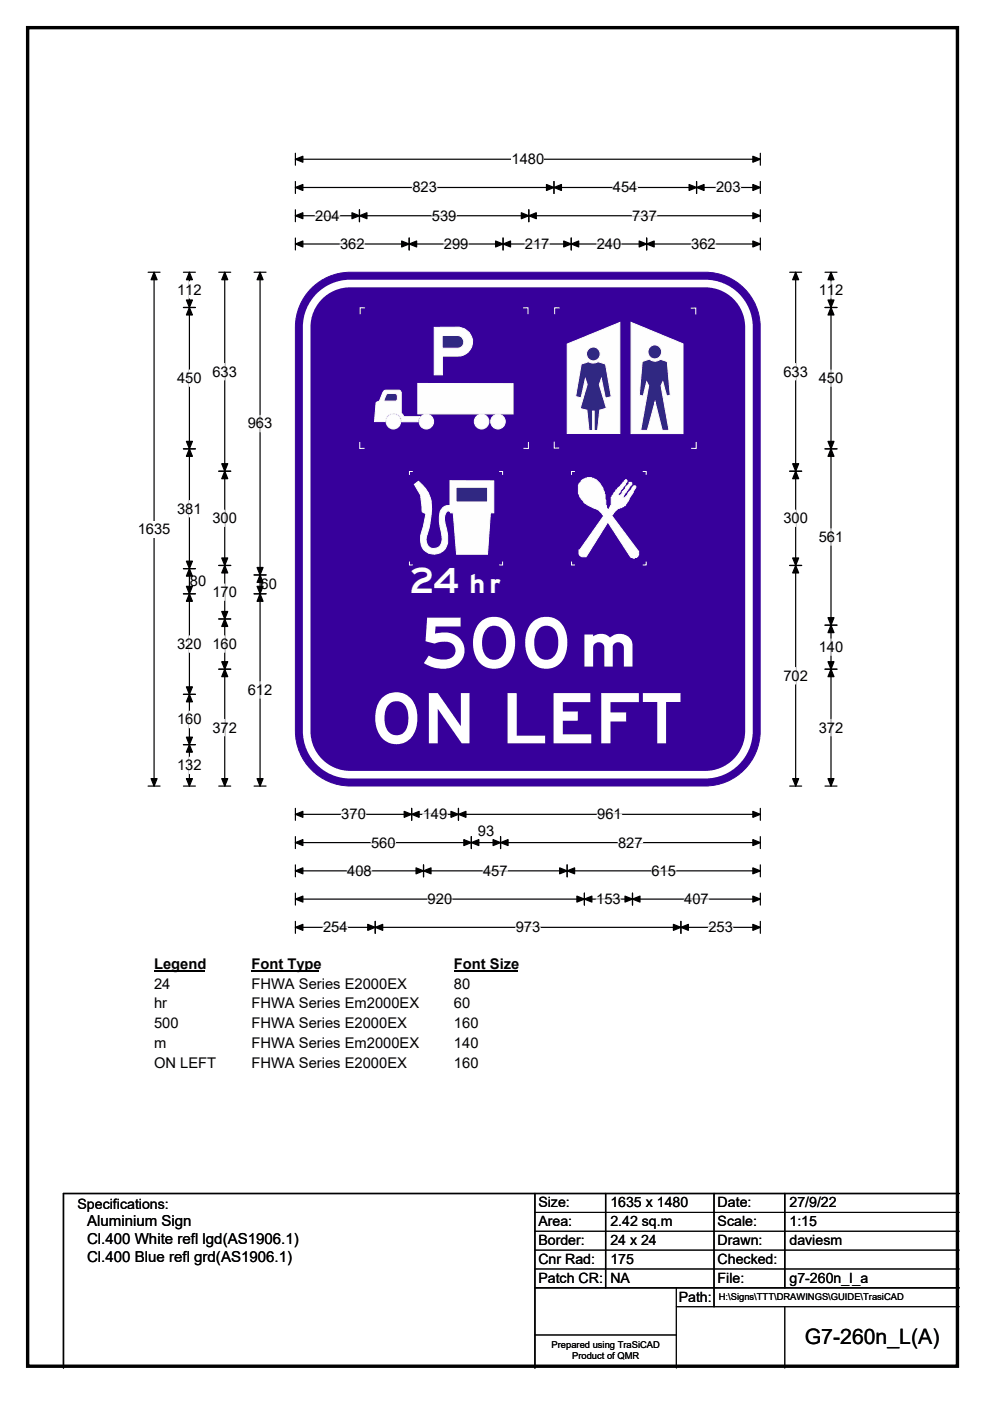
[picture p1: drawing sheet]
<svg xmlns="http://www.w3.org/2000/svg" width="210mm" height="297mm" viewBox="0 0 210 297" stroke-linecap="round" stroke-linejoin="round" font-family="sans-serif">
<path d="M5.9 5.9h197.2v283.8h-197.2z" fill="none" stroke="#000" stroke-width=".72"/>
<path d="M62.7 33.8h98.6M62.7 32.5v2.5M161.3 32.5v2.5" fill="none" stroke="#000" stroke-width=".25"/>
<path d="M62.7 33.8l1.5-.7v1.3zM159.7 33.1l1.6 .7-1.6 .6z" fill="#000" stroke="#000" stroke-width=".25"/>
<path d="M108.5 32h6.9v3.5h-6.9z" fill="#fff"/>
<g fill="none" stroke="#000" stroke-width=".25">
<path d="M62.7 39.8h98.6M62.7 38.5v2.5M117.5 38.5v2.5M147.7 38.5v2.5M161.3 38.5v2.5M31.4 57.7h2.6M32.7 57.7v109M62.7 44.5v2.5M62.7 50.5v2.5M62.7 45.7h98.6M62.7 51.7h98.6M76.2 44.5v2.5"/>
<path d="M86.8 50.5v2.5M106.7 50.5v2.5M112.2 44.5v2.5M121.2 50.5v2.5M137.2 50.5v2.5M161.3 50.5v2.5M161.3 44.5v2.5M31.4 166.7h2.6M62.7 171.4v2.5M62.7 177.4v2.5M62.7 172.7h98.6M62.7 178.6h98.6"/>
<path d="M87.3 171.4v2.5M97.2 171.4v2.5M100 177.4v2.5M106.2 177.4v2.5M161.3 177.4v2.5M161.3 171.4v2.5M62.7 183.4v2.5M62.7 189.4v2.5M62.7 195.3v2.6M62.7 184.6h98.6M62.7 190.6h98.6M62.7 196.6h98.6"/>
<path d="M79.6 195.3v2.6M89.8 183.4v2.5M120.3 183.4v2.5M124 189.4v2.5M134.2 189.4v2.5M144.4 195.3v2.6M161.3 183.4v2.5M161.3 189.4v2.5M161.3 195.3v2.6"/>
</g>
<g fill="#000" stroke="#000" stroke-width=".25">
<path d="M62.7 39.8l1.5-.7v1.3zM117.5 39.8l1.6-.7v1.3zM115.9 39.1l1.6 .7-1.6 .6zM146.2 39.1l1.5 .7-1.5 .6zM147.7 39.8l1.6-.7v1.3zM159.7 39.1l1.6 .7-1.6 .6zM32.7 57.7l.6 1.6h-1.3zM62.7 45.7l1.5-.6v1.3zM62.7 51.7l1.5-.6v1.3zM76.2 45.7l1.6-.6v1.3zM74.7 45.1l1.5 .6-1.5 .7zM86.8 51.7l1.6-.6v1.3z"/>
<path d="M85.2 51.1l1.6 .6-1.6 .7zM105.1 51.1l1.6 .6-1.6 .7zM106.7 51.7l1.6-.6v1.3zM110.6 45.1l1.6 .6-1.6 .7zM112.2 45.7l1.5-.6v1.3zM119.6 51.1l1.6 .6-1.6 .7zM121.2 51.7l1.5-.6v1.3zM135.6 51.1l1.6 .6-1.6 .7zM137.2 51.7l1.5-.6v1.3zM159.7 45.1l1.6 .6-1.6 .7zM159.7 51.1l1.6 .6-1.6 .7zM32 165.1h1.3l-.6 1.6z"/>
<path d="M62.7 172.7l1.5-.7v1.3zM62.7 178.6l1.5-.6v1.3zM87.3 172.7l1.6-.7v1.3zM85.7 172l1.6 .7-1.6 .6zM95.7 172l1.5 .7-1.5 .6zM97.2 172.7l1.6-.7v1.3zM100 178.6l1.6-.6v1.3zM98.4 178l1.6 .6-1.6 .7zM104.6 178l1.6 .6-1.6 .7zM106.2 178.6l1.6-.6v1.3zM159.7 172l1.6 .7-1.6 .6zM159.7 178l1.6 .6-1.6 .7z"/>
<path d="M62.7 184.6l1.5-.6v1.3zM62.7 190.6l1.5-.6v1.3zM62.7 196.6l1.5-.6v1.3zM79.6 196.6l1.6-.6v1.3zM78 196l1.6 .6-1.6 .7zM89.8 184.6l1.6-.6v1.3zM88.2 184l1.6 .6-1.6 .7zM118.7 184l1.6 .6-1.6 .7zM120.3 184.6l1.6-.6v1.3zM124 190.6l1.5-.6v1.3zM122.4 190l1.6 .6-1.6 .7zM132.6 190l1.6 .6-1.6 .7z"/>
<path d="M134.2 190.6l1.5-.6v1.3zM142.8 196l1.6 .6-1.6 .7zM144.4 196.6l1.6-.6v1.3zM159.7 184l1.6 .6-1.6 .7zM159.7 190l1.6 .6-1.6 .7zM159.7 196l1.6 .6-1.6 .7z"/>
</g>
<g fill="none" stroke="#fff" stroke-width=".25">
<path d="M87.5 39.8h5.2M130 39.8h5.2M151.9 39.8h5.2M66.8 45.7h5.3M72.1 51.7h5.2M91.6 45.7h5.2M94.1 51.7h5.3M111.3 51.7h5.2M126.6 51.7h5.2M134.1 45.7h5.2M146.6 51.7h5.2M72.4 172.7h5.2"/>
<path d="M78.7 178.6h5.2M89.7 172.7h5.2M126.7 172.7h5.2M131.1 178.6h5.2M68.5 196.6h5.2M73.6 184.6h5.2M90.7 190.6h5.2M102.4 184.6h5.3M109.4 196.6h5.2M126.4 190.6h5.3M138.2 184.6h5.2M145.1 190.6h5.2"/>
<path d="M150.2 196.6h5.2"/>
</g>
<path d="M29.2 110.4h7v3.5h-7z" fill="#fff"/>
<g fill="none" stroke="#000" stroke-width=".25">
<path d="M38.9 57.7h2.5M40.2 57.7v109M46.4 57.7h2.5M47.7 57.7v109M53.9 57.7h2.5M55.2 57.7v109M167.5 57.7h2.5M168.8 57.7v109M175 57.7h2.5M176.3 57.7v109M38.9 65.2h2.5M175 65.2h2.5"/>
<path d="M38.9 95.2h2.5M46.4 99.9h2.5M167.5 99.9h2.5M175 95.2h2.5M46.4 119.9h2.5M167.5 119.9h2.5M38.9 120.6h2.5M38.9 125.9h2.5M46.4 131.2h2.5M53.9 125.9h2.5M53.9 121.9h2.5M175 132.5h2.5"/>
<path d="M38.9 147.2h2.5M38.9 157.9h2.5M46.4 141.9h2.5M175 141.9h2.5M38.9 166.7h2.5M46.4 166.7h2.5M53.9 166.7h2.5M167.5 166.7h2.5M175 166.7h2.5"/>
</g>
<g fill="#000" stroke="#000" stroke-width=".25">
<path d="M40.2 57.7l.6 1.6h-1.3zM47.7 57.7l.6 1.6h-1.3zM55.2 57.7l.6 1.6h-1.3zM168.8 57.7l.6 1.6h-1.3zM176.3 57.7l.6 1.6h-1.3zM40.2 65.2l.6 1.6h-1.3zM39.5 63.6h1.3l-.6 1.6zM176.3 65.2l.6 1.6h-1.3zM175.6 63.6h1.3l-.6 1.6zM39.5 93.6h1.3l-.6 1.6zM40.2 95.2l.6 1.6h-1.3zM47.7 99.9l.6 1.6h-1.3z"/>
<path d="M47 98.3h1.3l-.6 1.6zM168.8 99.9l.6 1.6h-1.3zM168.1 98.3h1.3l-.6 1.6zM175.6 93.6h1.3l-.6 1.6zM176.3 95.2l.6 1.6h-1.3zM47 118.3h1.3l-.6 1.6zM47.7 119.9l.6 1.6h-1.3zM168.1 118.3h1.3l-.6 1.6zM168.8 119.9l.6 1.6h-1.3zM39.5 119h1.3l-.6 1.6zM40.2 120.6l.6 1.6h-1.3zM39.5 124.3h1.3l-.6 1.6z"/>
<path d="M40.2 125.9l.6 1.6h-1.3zM47 129.6h1.3l-.6 1.6zM47.7 131.2l.6 1.6h-1.3zM55.2 121.9l.6 1.6h-1.3zM54.5 124.3h1.3l-.6 1.6zM54.5 120.3h1.3l-.6 1.6zM55.2 125.9l.6 1.6h-1.3zM175.6 131h1.3l-.6 1.5zM176.3 132.5l.6 1.6h-1.3zM39.5 145.6h1.3l-.6 1.6zM40.2 147.2l.6 1.6h-1.3zM39.5 156.3h1.3l-.6 1.6z"/>
<path d="M40.2 157.9l.6 1.6h-1.3zM47 140.3h1.3l-.6 1.6zM47.7 141.9l.6 1.6h-1.3zM175.6 140.3h1.3l-.6 1.6zM176.3 141.9l.6 1.6h-1.3zM39.5 165.1h1.3l-.6 1.6zM47 165.1h1.3l-.6 1.6zM54.5 165.1h1.3l-.6 1.6zM168.1 165.1h1.3l-.6 1.6zM175.6 165.1h1.3l-.6 1.6z"/>
</g>
<g fill="none" stroke="#fff" stroke-width=".25">
<path d="M40.2 59.7v3.5M176.3 59.7v3.5M40.2 78.4v3.5M47.7 77.1v3.5M168.8 77.1v3.5M176.3 78.4v3.5M55.2 88.1v3.5M40.2 106.1v3.5M47.7 108.2v3.4M168.8 108.2v3.4M176.3 112.1v3.5M40.2 134.8v3.5"/>
<path d="M47.7 123.8v3.5M47.7 134.8v3.5M176.3 135.5v3.5M40.2 150.8v3.5M47.7 152.5v3.5M55.2 144.5v3.5M168.8 141.5v3.5M176.3 152.5v3.5M40.2 160.5v3.5"/>
</g>
<path d="M32.7 202.6h10.7v3.5h-10.7z" fill="#fff"/>
<path d="M32.7 205.9h10.7" fill="none" stroke="#000" stroke-width=".32"/>
<path d="M53.3 202.6h14.4v3.5h-14.4z" fill="#fff"/>
<path d="M53.3 205.9h14.4" fill="none" stroke="#000" stroke-width=".32"/>
<path d="M96.3 202.6h13.4v3.5h-13.4z" fill="#fff"/>
<path d="M96.3 205.9h13.4" fill="none" stroke="#000" stroke-width=".32"/>
<g fill="#fff">
<path d="M32.7 206.8h3.5v3.5h-3.5z"/>
<path d="M53.3 206.8h32.9v3.5h-32.9z"/>
<path d="M96.3 206.8h3.5v3.5h-3.5z"/>
<path d="M32.7 211h2.8v3.5h-2.8z"/>
<path d="M53.3 211h35.5v3.5h-35.5z"/>
<path d="M96.3 211h3.5v3.5h-3.5z"/>
<path d="M32.7 215.2h5.2v3.5h-5.2z"/>
<path d="M53.3 215.2h32.9v3.5h-32.9z"/>
<path d="M96.3 215.2h5.2v3.5h-5.2z"/>
<path d="M32.7 219.4h2.6v3.5h-2.6z"/>
<path d="M53.3 219.4h35.5v3.5h-35.5z"/>
<path d="M96.3 219.4h5.2v3.5h-5.2z"/>
<path d="M32.7 223.6h13.1v3.5h-13.1z"/>
<path d="M53.3 223.6h32.9v3.5h-32.9z"/>
<path d="M96.3 223.6h5.2v3.5h-5.2z"/>
</g>
<path d="M66.1 61.1a11.6 11.6 0 0 1 8.2-3.4h75.3a11.7 11.7 0 0 1 11.6 11.7v85.6a11.7 11.7 0 0 1-11.6 11.6h-75.3a11.7 11.7 0 0 1-11.6-11.6v-85.6a11.6 11.6 0 0 1 3.4-8.3z" fill-rule="evenodd" fill="#37009b" stroke="#37009b" stroke-width=".21"/>
<path d="M67.4 63.2a9.2 9.2 0 0 1 6.9-3.1h75.3a9.3 9.3 0 0 1 9.3 9.3v85.6a9.3 9.3 0 0 1-9.3 9.3h-75.3a9.2 9.2 0 0 1-9.3-9.3v-85.6a9.2 9.2 0 0 1 2.4-6.2z" fill="none" stroke="#fff" stroke-width="1.6"/>
<path d="M77.4 65.3h-1v1.3M110.9 65.3h1.1v1.3M76.3 93.7v1.4h1M112.1 93.7v1.4h-1.1" fill="none" stroke="#fefefe" stroke-width=".21"/>
<g fill="#fefefe" stroke="#fefefe" stroke-width=".21">
<path d="M81.5 82.8l.4-.1 3 .1 .2 .4v4.4l.6 .7h3.3l-.3 1.1h-3.5a1.76 1.76 0 0 0-1.8-1.8 1.76 1.76 0 0 0-1.7 1.8h-2.3l.4-3.9 .7-.5z" fill-rule="evenodd"/>
<circle cx="83.4" cy="89.4" r="1.56"/>
<circle cx="90.4" cy="89.4" r="1.55"/>
</g>
<path d="M82 83.5l1.8-.1 .3 .1 .2 .4-.1 .9-.4 .2h-2.3z" fill-rule="evenodd" fill="#302882" stroke="#fefefe" stroke-width=".21"/>
<g fill="#fefefe" stroke="#fefefe" stroke-width=".21">
<path d="M88.6 81.3h20.2v6.5h-20.2z" fill-rule="evenodd"/>
<path d="M92.1 69.4h5.3a3.1 3.1 0 0 1 2.8 3.1 3.1 3.1 0 0 1-2.9 3h-3.5v4h-1.7z" fill-rule="evenodd"/>
<circle cx="102.1" cy="89.4" r="1.56"/>
<circle cx="105.6" cy="89.4" r="1.56"/>
</g>
<path d="M93.8 71.1h3.4a1.35 1.35 0 0 1 1.2 1.4 1.35 1.35 0 0 1-1.3 1.3h-3.3z" fill-rule="evenodd" fill="#302882" stroke="#fefefe" stroke-width=".21"/>
<path d="M118.7 65.3h-1.1v1.3M146.5 65.3h1.1v1.4M117.6 93.6v1.4h1M147.7 93.7v1.4h-1.1" fill="none" stroke="#fefefe" stroke-width=".21"/>
<g fill="#fefefe" stroke="#fefefe" stroke-width=".21">
<path d="M120.3 72.9l11.2-4.5v23.5h-11.2z" fill-rule="evenodd"/>
<path d="M133.9 68.3l11 4.6v19h-11z" fill-rule="evenodd"/>
</g>
<g fill="#302882" stroke="#fefefe" stroke-width=".21">
<path d="M123.3 77.2l1.5-.5 1 .3 1.1-.3 1.5 .5 1.2 6.9-1.2 .3-.8-4.1-.5 1.3 1.5 5-1.4 .4-.5 4.3h-.7v-4.2h-.3v4.2h-.8l-.4-4.3-1.4-.4 1.4-5.1-.4-1.2-.8 4.1-1.2-.3z" fill-rule="evenodd"/>
<path d="M136.2 76.6l1.6-.5a1.82 1.82 0 0 0 2.3 .1l1.5 .5 .6 7.1-.8 .1-.8-3-.4 .9 1.7 9.4h-1.4l-1.6-6-1.6 6h-1.4l1.7-9.4-.4-.8-.8 3-.8-.2z" fill-rule="evenodd"/>
<circle cx="125.8" cy="75.1" r="1.46"/>
<circle cx="138.9" cy="74.6" r="1.47"/>
</g>
<path d="M87.6 100h-.8v.7M105.9 100h.7v.7M86.8 119.1v.7h.8M106.6 119.1v.7h-.7" fill="none" stroke="#fefefe" stroke-width=".21"/>
<path d="M87.9 102.7l.9-.7a7.4 7.4 0 0 1 2.5 8.1l-.3 1.8a5.2 5.2 0 0 0-.6 3.1 1.7 1.7 0 0 0 2 1.3 1.7 1.7 0 0 0 1.4-1.9l-.2-1.7a8 8 0 0 1-.2-4.4 1.83 1.83 0 0 1 2-1.1v-5.3l9.3 .1v6.7h-.7l-.6 8.8h-6.6l-.7-8.8h-.5l-.4-.4a1.17 1.17 0 0 0-.9 1.3l.1 1.4a7.3 7.3 0 0 1 .3 4.8 2.88 2.88 0 0 1-3.3 1.6 2.88 2.88 0 0 1-2.2-2.8v-1l.6-1.9 .5-2.8-.7-.4-.4-3.5z" fill-rule="evenodd" fill="#fefefe" stroke="#fefefe" stroke-width=".21"/>
<path d="M96.7 103.3h6.7v3.1h-6.7z" fill-rule="evenodd" fill="#302882" stroke="#fefefe" stroke-width=".21"/>
<path d="M123.3 102l.8-.6 1.3-.1a4 4 0 0 1 2.8 3.6h.1l.3 2.9h.2v.3l.3 .1 .5-1.1v-1.6h.2v-.3l.4-.7 .3-.2 .2-.4 .3-.2 1.1-1.4 .7-.6 .2 .4-1.9 2.6v.3a.75 .75 0 0 0 .9-.7l1.4-1.7v-.3h.5l.1 .4-.6 .6-1.3 2 .2 .4 .1-.1a1.62 1.62 0 0 0 .9-1.1l.7-.8a.74 .74 0 0 1 .7-.7l.2 .3-1.6 2.7a2.9 2.9 0 0 1-2.2 1.8l-.9 .7-.4 .9 5.5 7.5h.2v.7h-.2v.3l-.3 .3-.7 .1v-.1h-.4l-.2-.2-4.8-7.3-4.5 7.2-.1 .1h-.9l-.4-.2v-.3h-.2v-.9h.2l5.1-7.2-.5-.6a3.1 3.1 0 0 0-1.9-1.2l-1.1-.5a2.92 2.92 0 0 1-1.3-1.5l-.3-.3-.3-.7v-1.7z" fill-rule="evenodd" fill="#fefefe"/>
<path d="M121.9 100h-.7v.7M136.3 100h.8v.7M121.2 119.1v.7h.7M123.3 102l.8-.6 1.3-.1a4 4 0 0 1 2.8 3.6h.1l.3 2.9h.2v.3l.3 .1 .5-1.1v-1.6h.2v-.3l.4-.7 .3-.2 .2-.4 .3-.2 1.1-1.4 .7-.6 .2 .4-1.9 2.6v.3a.75 .75 0 0 0 .9-.7l1.4-1.7v-.3h.5l.1 .4-.6 .6-1.3 2 .2 .4 .1-.1a1.62 1.62 0 0 0 .9-1.1l.7-.8a.74 .74 0 0 1 .7-.7l.2 .3-1.6 2.7a2.9 2.9 0 0 1-2.2 1.8l-.9 .7-.4 .9 5.5 7.5h.2v.7h-.2v.3l-.3 .3-.7 .1v-.1h-.4l-.2-.2-4.8-7.3-4.5 7.2-.1 .1h-.9l-.4-.2v-.3h-.2v-.9h.2l5.1-7.2-.5-.6a3.1 3.1 0 0 0-1.9-1.2l-1.1-.5a2.92 2.92 0 0 1-1.3-1.5l-.3-.3-.3-.7v-1.7zM137.1 119.1v.7h-.8" fill="none" stroke="#fefefe" stroke-width=".21"/>
<path d="M113.5 253v37M128.5 253v20.1M151.4 253v24.1M166.5 253v20.1M203.5 253h-190v37M113.5 273h90" fill="none" stroke="#000" stroke-width=".3"/>
<path d="M113.5 257h90M113.5 261h90M113.5 265h90M113.5 269h90M143.4 277.1h60.1M143.4 273v17M166.5 277.1v12.9M113.5 283h29.9" fill="none" stroke="#000" stroke-width=".21"/>
<g font-size="14.8" fill="#fff">
<text x="89.2" y="141.6">500</text>
<text x="78.5" y="157.6">ON LEFT</text>
</g>
<text font-size="12.9" fill="#fff" x="122.1" y="141.3">m</text>
<text font-size="7.4" fill="#fff" x="86.9" y="125.8">24</text>
<text font-size="5.5" fill="#fff" x="99.2" y="125.7">hr</text>
<text font-size="4.5" x="170.7" y="284.9">G7-260n_L(A)</text>
<g font-size="3.2">
<text x="18.5" y="263.8">Cl.400 White refl lgd(AS1906.1)</text>
<text x="18.5" y="259.9">Aluminium Sign</text>
<text x="18.5" y="267.6">Cl.400 Blue refl grd(AS1906.1)</text>
</g>
<g font-size="3.1">
<text x="108.5" y="34.8">1480</text>
<text x="87.5" y="40.8">823</text>
<text x="130" y="40.8">454</text>
<text x="151.9" y="40.8">203</text>
<text x="66.8" y="46.8">204</text>
<text x="91.6" y="46.8">539</text>
<text x="134.1" y="46.8">737</text>
<text x="72.1" y="52.8">362</text>
<text x="94.1" y="52.8">299</text>
<text x="111.3" y="52.8">217</text>
<text x="126.6" y="52.8">240</text>
<text x="146.6" y="52.8">362</text>
<text x="37.6" y="62.5">112</text>
<text x="173.7" y="62.5">112</text>
<text x="37.6" y="81.2">450</text>
<text x="45.1" y="79.9">633</text>
<text x="166.2" y="79.9">633</text>
<text x="173.7" y="81.2">450</text>
<text x="52.6" y="90.8">963</text>
<text x="29.2" y="113.2">1635</text>
<text x="37.6" y="108.9">381</text>
<text x="45.1" y="111">300</text>
<text x="166.2" y="111">300</text>
<text x="173.7" y="114.9">561</text>
<text x="40.3" y="124.3">80</text>
<text x="55.3" y="124.9">60</text>
<text x="45.1" y="126.6">170</text>
<text x="37.6" y="137.6">320</text>
<text x="45.1" y="137.6">160</text>
<text x="173.7" y="138.3">140</text>
<text x="52.6" y="147.3">612</text>
<text x="166.2" y="144.3">702</text>
<text x="37.6" y="153.6">160</text>
<text x="45.1" y="155.3">372</text>
<text x="173.7" y="155.3">372</text>
<text x="37.6" y="163.3">132</text>
<text x="72.4" y="173.7">370</text>
<text x="89.7" y="173.7">149</text>
<text x="126.7" y="173.7">961</text>
<text x="78.7" y="179.7">560</text>
<text x="101.3" y="177.2">93</text>
<text x="131.1" y="179.7">827</text>
<text x="73.6" y="185.7">408</text>
<text x="102.4" y="185.7">457</text>
<text x="138.2" y="185.7">615</text>
<text x="90.7" y="191.7">920</text>
<text x="126.4" y="191.7">153</text>
<text x="145.1" y="191.7">407</text>
<text x="68.5" y="197.7">254</text>
<text x="109.4" y="197.7">973</text>
<text x="150.2" y="197.7">253</text>
<text x="32.7" y="205.4">Legend</text>
<text x="32.7" y="209.6">24</text>
<text x="53.3" y="205.4">Font Type</text>
<text x="53.3" y="209.6">FHWA Series E2000EX</text>
<text x="96.3" y="205.4">Font Size</text>
<text x="96.3" y="209.6">80</text>
<text x="32.7" y="213.8">hr</text>
<text x="53.3" y="213.8">FHWA Series Em2000EX</text>
<text x="96.3" y="213.8">60</text>
<text x="32.7" y="218">500</text>
<text x="53.3" y="218">FHWA Series E2000EX</text>
<text x="96.3" y="218">160</text>
<text x="32.7" y="222.2">m</text>
<text x="32.7" y="226.4">ON LEFT</text>
<text x="53.3" y="222.2">FHWA Series Em2000EX</text>
<text x="53.3" y="226.4">FHWA Series E2000EX</text>
<text x="96.3" y="222.2">140</text>
<text x="96.3" y="226.4">160</text>
</g>
<g font-size="3">
<text x="16.4" y="256.2">Specifications:</text>
<text x="114.2" y="256">Size:</text>
<text x="129.5" y="256">1635 x 1480</text>
<text x="152.2" y="256">Date:</text>
<text x="167.4" y="256">27/9/22</text>
<text x="114.2" y="260">Area:</text>
<text x="114.2" y="264">Border:</text>
<text x="129.5" y="260">2.42 sq.m</text>
<text x="129.5" y="264">24 x 24</text>
<text x="152.2" y="260">Scale:</text>
<text x="152.2" y="264">Drawn:</text>
<text x="167.4" y="260">1:15</text>
<text x="167.4" y="264">daviesm</text>
<text x="114.2" y="268">Cnr Rad:</text>
<text x="129.5" y="268">175</text>
<text x="152.2" y="268">Checked:</text>
<text x="114.2" y="272">Patch CR:</text>
<text x="129.5" y="272">NA</text>
<text x="144" y="276">Path:</text>
<text x="152.2" y="272">File:</text>
<text x="167.4" y="272">g7-260n_l_a</text>
</g>
<g font-size="2">
<text x="152.5" y="275.6">H:\Signs\TTT\DRAWINGS\GUIDE\TrasiCAD</text>
<text x="117" y="285.8">Prepared using TraSiCAD</text>
<text x="121.3" y="288.2">Product of QMR</text>
</g>
</svg>
